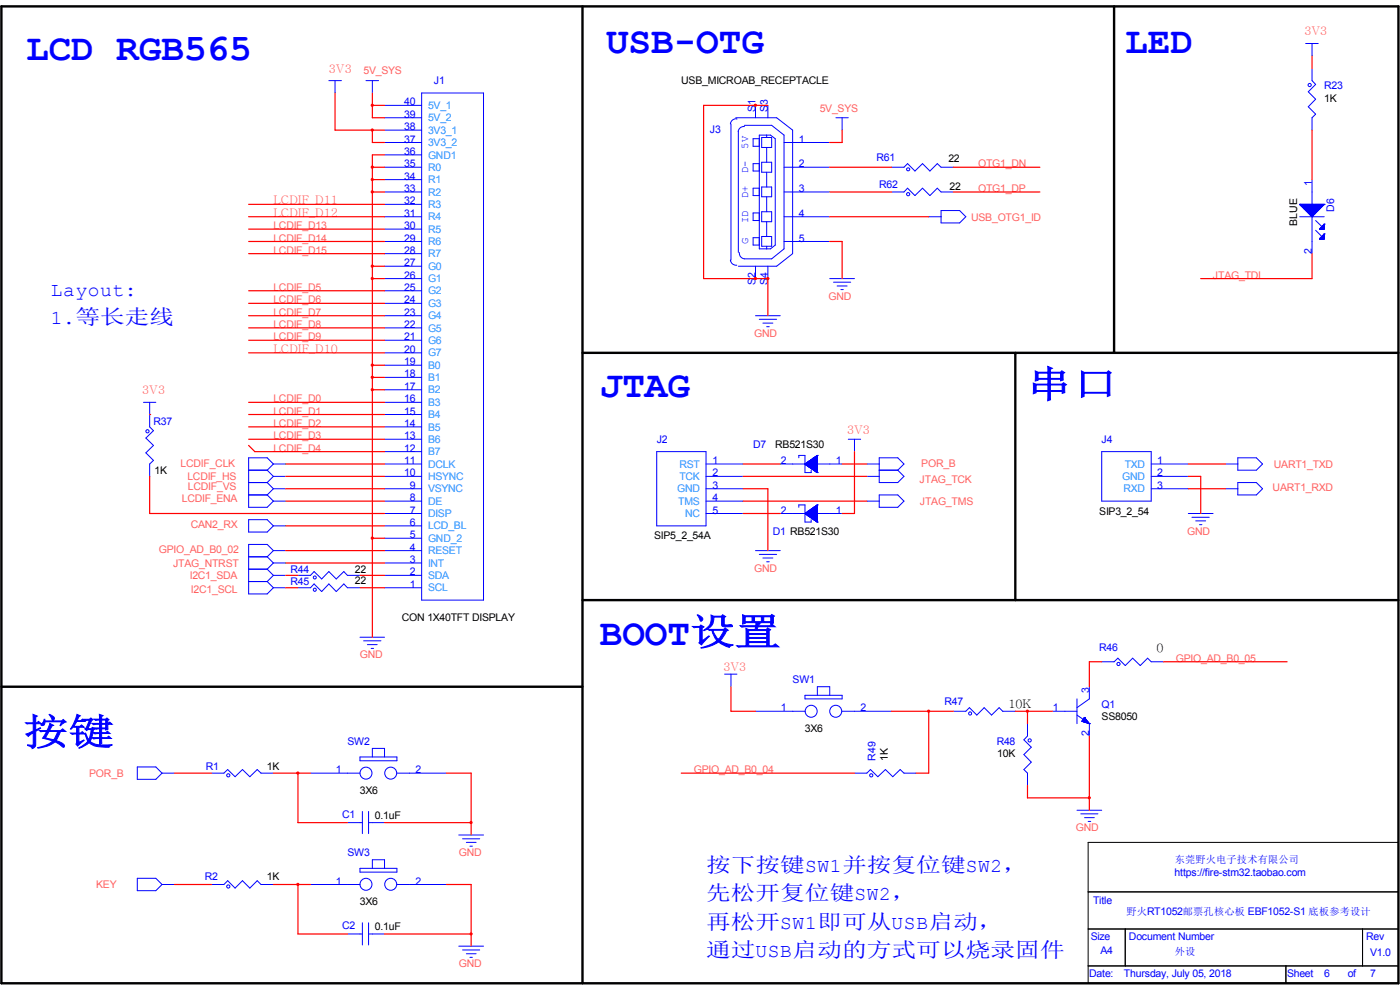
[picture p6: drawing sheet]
<svg xmlns="http://www.w3.org/2000/svg" width="297mm" height="210mm" viewBox="0 0 297 210" stroke-linecap="round" stroke-linejoin="round" font-family="sans-serif">
<g fill="none" stroke="#00f" stroke-width=".21">
<path d="M69.8 17.1h2.6M71.1 17.1v2.6M77.6 17.1h2.7M79 17.1v2.6M89.5 19.7h13.1v107.6h-13.1zM277 9.2h2.7M278.3 14.5v2.6l.8 .8-1.6 1.6 1.6 1.5-1.6 1.6 1.6 1.6-.8 .8v2.6M278.3 9.2v2.7M81.6 22.4h7.9M81.6 25h7.9M81.6 27.6h7.9M81.6 30.2h7.9"/>
<path d="M81.6 32.9h7.9M81.6 35.5h7.9M81.6 38.1h7.9M155.1 26.3v28.9M156.1 25h8.7l3.3 2.6v26.2l-3.3 2.7h-8.2M156.3 25.3a1.06 1.06 0 0 0-1.4 1M156.6 27.9v25.7M157.9 26.8h-.1a1.19 1.19 0 0 0-1.2 1.1M157.9 26.6h5.8l2.6 2.1v24.1l-2.6 2.1h-5.8a1.18 1.18 0 0 1-1-1.3h-.1M160.3 22.4v2.6M161.1 29.4h-1.3v1.6h1.3M161.1 34.7h-1.3v1.6h1.3"/>
<path d="M161.1 39.9h-1.3v1.6h1.3M161.1 28.7h2.3l1.1 .7v22.6l-1.1 .8h-2.3zM161.6 34.4h2.1v2.1h-2.1zM161.6 29.2h2.1v2.1h-2.1zM161.6 39.7h2.1v2h-2.1zM162.6 28.7v.5M162.6 31.3v3.1M162.6 36.5v3.2M162.9 22.4v2.6M166.3 30.2h9.7M166.3 35.5h9.7M177.3 25h2.7"/>
<path d="M178.6 25v2.6M189.1 35.5h2.7l.7-.8 1.6 1.6 1.6-1.6 1.6 1.6 1.5-1.6 .8 .8h2.6M278.3 38.1v15.7M81.6 40.7h7.9M81.6 43.3h7.9M81.6 46h7.9M81.6 48.6h7.9M81.6 51.2h7.9M81.6 53.8h7.9M81.6 59.1h7.9M81.6 56.5h7.9M155 55.2a1.11 1.11 0 0 0 1.3 1.1"/>
<path d="M160.3 56.5v2.6M161.1 45.2h-1.3v1.6h1.3M161.1 50.4h-1.3v1.6h1.3M161.6 44.9h2.1v2.1h-2.1zM161.6 50.2h2.1v2h-2.1zM162.6 41.7v3.2M162.6 47v3.2M162.6 52.2v.6M162.9 56.5v2.6M166.3 40.7h9.7M166.3 46h9.7M166.3 51.2h9.7"/>
<path d="M176 59.1h5.3M176.8 59.9h3.7M189.1 40.7h2.7l.7-.8 1.6 1.6 1.6-1.6 1.6 1.6 1.5-1.6 .8 .8h2.6M197 46h2.6M199.6 44.7h4l1.3 1.3-1.3 1.3h-4zM275.7 43.3h.1M275.7 43.3h5.2M275.7 46h5.2M275.7 43.3l2.6 2.7M275.8 43.3v.2h5v-.2M275.9 43.3l.1 .3h4.7v-.3M276 43.3v.3h4.6v-.3"/>
<path d="M276.1 43.3v.4h4.5v-.4M276.1 43.3v.5M276.2 43.3v.5h4.3v-.5M276.2 43.3v.6h4.2M276.3 43.3v.6h4.1v-.6M276.3 43.3v.7h4v-.7M276.4 43.3v.7h3.8v-.7M276.4 43.3v.8h3.8M276.5 43.3v.8h3.7v-.8M276.6 43.3v.9h3.4v-.9M276.6 43.3v1h3.4M276.7 43.3v1.1h3.3v-1.1"/>
<path d="M276.7 43.3v1.1M276.8 43.3v1.1h3.1v-1.1M276.9 43.3v1.2h2.9M276.9 43.3v1.2h2.8l.1-1.2M276.9 43.3v1.3h2.8v-1.3M277 43.3v1.4h2.7v-1.4M277.1 43.3v1.4h2.5M277.1 43.3v1.4h2.4l.1-1.4M277.2 43.3v1.5M277.2 43.3v1.6h2.2v-1.6M277.3 43.3v1.6h2.1M277.3 43.3v1.7h2l.1-1.7"/>
<path d="M277.4 43.3v1.7M277.5 43.3v1.8h1.7v-1.8M277.5 43.3v1.8h1.6M277.5 43.3v1.9h1.6v-1.9M277.6 43.3v2h1.5v-2M277.6 43.3v2h1.4v-2M277.7 43.3v2h1.3v-2M277.7 43.3v2.1h1.2v-2.1M277.8 43.3v2.1M277.8 43.3l.1 2.3h.8M278 43.3v2.3h.7v-2.3M278 43.3v2.3"/>
<path d="M278.1 43.3v2.4h.5v-2.4M278.1 43.3v2.5h.4M278.2 43.3v2.5h.3v-2.5M278.2 43.3v2.6h.2v-2.6M278.3 43.3v2.6h.1M278.3 46h.1M278.4 43.3v2.7M278.6 43.3v2.3M278.8 43.3v2.2h-1M278.8 43.3v2.1M279.1 46.8l1.3 1.2M279.1 48.9l1.3 1.3"/>
<path d="M279.3 43.3v1.7M279.5 43.3v1.5M279.9 48.6h.1M279.9 50.7h.1M279.9 43.3v1.1M280 50.6h.9M280.1 43.3v.9h-3.5M280.4 48.1h.5M280.4 50.2h.5M280.4 48v.6M280.4 50.2v.5M280.4 48h.5"/>
<path d="M280.5 50.1h.4M280.9 43.3l-5.1 .1M280.9 43.3h.1M280.9 47.5h.1M280.9 49.6h.1M280.9 47.5v1.1h-1M280.9 50.5h-.8v.2M280.9 43.3l-2.6 2.7M280.9 48.5h-.9v.1M280.9 50.6h-.9v.1M280.9 48.4h-.9v.2M280.9 50.5h-.9v.2"/>
<path d="M280.9 48.4h-.8v.2M280.9 48.3h-.7v.3M280.9 50.4h-.7v.3M280.9 48.2h-.7v.4M280.9 50.3h-.7v.4M280.9 48.2h-.6v.4M280.9 50.2h-.6v.5M280.9 48h-.4v.6M280.9 50.1h-.4v.6M280.9 48l-.3-.1v.7M280.9 50h-.3v.7M280.9 47.8h-.3v.8"/>
<path d="M280.9 47.8h-.2v.8M280.9 49.9h-.2v.8M280.9 47.8l-.1-.1v.9M280.9 49.8h-.1v.9M280.9 47.7l-.1 .9M280.9 49.7l-.1 1M280.9 47.6v1M280.9 49.7v1M280.9 49.6v1.1h-1M280.9 47.5l-1 1.1M280.9 49.6l-1 1.1M81.6 61.7h7.9"/>
<path d="M81.6 64.3h7.9M81.6 67h7.9M81.6 69.6h7.9M81.6 72.2h7.9M81.6 74.8h7.9M81.6 77.5h7.9M160.3 67h5.2M161.1 67.7h3.7M161.8 68.5h2.2M162.6 69.3h.6M177.6 60.7h2.1M178.4 61.4h.5"/>
<path d="M30.4 85.3h2.7M31.7 85.3v5.3l.9 .8-1.7 1.5 1.7 1.6-1.7 1.6 1.7 1.6-.9 .7v2.6M52.7 99.7h4M56.7 99.7l1.3 1.3M58 98.4h2.6M58 98.4l-1.3-1.3h-4v10.5h4l1.3-1.3M58 98.4l-1.3 1.3M81.6 80.1h7.9M81.6 82.7h7.9M81.6 85.3h7.9M81.6 87.9h7.9M81.6 90.6h7.9"/>
<path d="M81.6 93.2h7.9M81.6 95.8h7.9M81.6 98.4h7.9M139.3 95.8h10.5v15.7h-10.5zM149.8 98.4h7.8M165.5 98.4h13.1M169.5 97.1v-.5h1.3v3.6h1.3v-.5M170.8 98.4h.1M170.8 98.4l2.6 1.8M170.8 98.5h2.6M170.8 98.6h2.6M170.8 98.4v.1"/>
<path d="M170.9 98.6h2.5M170.9 98.4h2.5M170.9 98.3v.3M170.9 98.3h2.5M171 98.6h2.4M171 98.3v.3M171 98.7h2.4M171 98.3h2.4M171 98.2v.4M171.1 98.2h2.3M171.1 98.2v.5M171.2 98.2v.5"/>
<path d="M171.2 98.8h2.2M171.2 98.2h2.2M171.2 98.1v.6M171.2 98.1h2.2M171.2 98v.8M171.3 98.8h2.1M171.4 98.9h2M171.4 98v.8M171.4 98h2M171.4 98v.9M171.4 97.9v1.1h2M171.5 99h1.9"/>
<path d="M171.5 97.9v1.1M171.6 97.9h1.8M171.6 97.8v1.2M171.6 97.8v1.3h1.8M171.6 97.8h1.8M171.7 99.1h1.7M171.7 97.8v1.3M171.7 97.8h1.7M171.7 97.7v1.5h1.7M171.7 97.7h1.7M171.8 99.2h1.6M171.9 97.7v1.5"/>
<path d="M172 97.6v1.7h1.4M172 97.7h1.4M172 97.5v1.8h1.4M172 97.6h1.4M172 97.5v1.8M172.1 97.5h1.3M172.1 97.5v1.9h1.3M172.2 99.5h1.2M172.2 97.5v1.9M172.4 97.3v2.3M172.5 97.2v2.4h.9M172.5 97.3h.9"/>
<path d="M172.5 97.2v2.5h.9M172.5 97.2h.9M172.6 97.1v2.6h.8M172.6 97.2h.8M172.6 97.1v2.7h.8M172.6 97.1h.8M172.8 97v2.9h.6M172.8 97.1h.6M172.8 96.9v3h.6M172.8 97h.6M173 96.9l-.1 3h.5M173 96.9h.4"/>
<path d="M173 96.8v3.3M173.1 96.8v3.3h.3M173.1 96.8h.3M173.2 96.7v3.5M173.2 96.7v3.5h.2M173.3 96.7h.1M173.3 96.6v3.6M173.4 96.6v3.6M173.4 96.6h.1M173.4 96.6l-2.6 1.8M173.4 97.3h-1.1v2.2h1.1M173.4 98h-2.1v.8"/>
<path d="M173.4 97.7h-1.6v1.5M173.4 97.5h-1.1v2M173.4 96.9h-.5v3M180 93.2h2.6M181.3 93.2v2.6M183.9 98.4h2.6M186.5 99.7h4M186.5 97.1h4l1.3 1.3-1.3 1.3 1.3 1.3-1.3 1.4h-4zM233.7 95.8h10.5v10.5h-10.5zM244.2 98.4h7.9M260 98.4h2.6M262.6 97.1h3.9l1.3 1.3-1.3 1.3h-3.9z"/>
<path d="M52.7 110.2h4l1.3 1.3-1.3 1.4h-4zM52.7 105h4M52.7 102.4h4M52.7 118.1h4M56.7 102.4l1.3 1.3M56.7 105l1.3 1.3M56.7 118.1l1.3 1.3M58 101h2.6M58 103.7h2.6M58 106.3h2.6M58 111.5h2.6M58 116.8h2.6"/>
<path d="M58 119.4h2.6M58 103.7l-1.3 1.3M58 116.8l-1.3-1.3h-4v10.5h4l1.3-1.3M58 101l-1.3 1.4M58 116.8l-1.3 1.3M58 119.4l-1.3 1.3M81.6 108.9h7.9M81.6 101h7.9M81.6 103.7h7.9M81.6 106.3h7.9M81.6 111.5h7.9M81.6 114.2h7.9"/>
<path d="M81.6 116.8h7.9M81.6 119.4h7.9M149.8 108.9h7.8M149.8 101h7.8M149.8 103.7h7.8M149.8 106.3h7.8M160.3 116.8h5.2M161.1 117.6h3.7M161.8 118.4h2.2M162.6 119.2h.6M165.5 108.9h13.1M169.5 107.6v-.5h1.3v3.6h1.3v-.5"/>
<path d="M170.8 108.9h.1M170.8 108.9l2.6 1.8M170.8 109h2.6M170.8 108.9v.1M170.9 108.8v.2M170.9 109.1h2.5M170.9 108.9h2.5M170.9 108.8v.3M170.9 108.8h2.5M171 108.8v.3M171 109.1h2.4M171 108.7v.4"/>
<path d="M171 109.2h2.4M171 108.8h2.4M171.1 108.7v.5M171.1 108.7h2.3M171.2 108.7v.5M171.2 108.6v.6M171.2 109.3h2.2M171.2 108.7h2.2M171.2 108.6v.7M171.2 108.6h2.2M171.3 109.3h2.1M171.4 108.5v.8"/>
<path d="M171.4 109.4h2M171.4 108.5v.9M171.4 108.5h2M171.4 108.4v1.1h2M171.5 108.4v1.1M171.5 109.5h1.9M171.6 108.3v1.3h1.8M171.7 108.3v1.3M171.7 109.6h1.7M171.7 108.3h1.7M171.7 108.2v1.4M171.7 108.2h1.7"/>
<path d="M171.8 109.7h1.6M171.9 108.1v1.6M172 108.1v1.7h1.4M172 108.1h1.4M172 108v1.8h1.4M172 108v1.8M172.1 108h1.3M172.1 107.9v2h1.3M172.2 107.9v2M172.2 110h1.2M172.3 107.9v2.1M172.3 107.9h1.1"/>
<path d="M172.4 107.8v2.3M172.5 107.7v2.4h.9M172.5 107.8h.9M172.5 107.7v2.5h.9M172.5 107.7h.9M172.6 107.6v2.6h.8M172.6 107.7h.8M172.6 107.6v2.7M172.6 107.6h.8M172.8 107.5v2.9h.6M172.8 107.6h.6M172.8 107.4v3h.6"/>
<path d="M172.8 107.5h.6M173 107.4v3.1l.4-.1M173 107.4h.4M173 107.3v3.2M173.1 107.3v3.2h.3M173.1 100.1h.3M173.1 110.6h.3M173.1 107.3h.3M173.2 107.2v3.5M173.2 107.2h.2M173.2 107.2v3.5h.2M173.3 107.1v3.6"/>
<path d="M173.3 107.2h.1M173.4 107.1v3.6M173.4 107.1h.1M173.4 100.2h.1M173.4 110.7h.1M173.4 108.6h-2.1v.7M173.4 108.4l-1.8-.1v1.2M173.4 108.2h-1.6v1.4M173.4 107.8h-1.1v2.2h1.1M173.4 107.4h-.5v3M173.4 107.1l-2.6 1.8M183.9 101h2.6"/>
<path d="M183.9 106.3h2.6M186.5 105h4l1.3 1.3-1.3 1.3h-4zM244.2 101h7.9M244.2 103.7h7.9M252.1 108.9h5.2M252.9 109.7h3.6M253.7 110.5h2.1M254.5 111.3h.5M260 103.7h2.6M262.6 102.4h3.9l1.3 1.3-1.3 1.3h-3.9zM52.7 120.7h4M52.7 123.4h4"/>
<path d="M56.7 120.7l1.3 1.3M56.7 123.4l1.3 1.3M58 124.7h2.6M58 122h2.6M58 122l-1.3 1.4M63.2 124.7h2.7l.7-.8 1.6 1.6 1.6-1.6 1.5 1.6 1.6-1.6 .8 .8h2.7M63.2 122h2.7l.7-.8 1.6 1.6 1.6-1.6 1.5 1.6 1.6-1.6 .8 .8h2.7M76.4 135.2h5.2M77.1 135.9h3.7M77.9 136.7h2.1M78.7 137.5h.5M81.6 124.7h7.9"/>
<path d="M81.6 122h7.9M153.7 143h2.6M155.1 143v2.7M160.3 150.9h10.5M170.8 147.5h7.8v.8h-7.8zM173.4 147.5v-1.8h2.6v1.8M178.6 150.9h10.5M202.2 150.9h2.7l.8-.8 1.5 1.6 1.6-1.6 1.6 1.6 1.6-1.6 .7 .8h2.7M218 153.5v2.6l-.8 .8 1.6 1.6-1.6 1.6 1.6 1.6-1.6 1.5 .8 .8v2.6M223.2 150.9h5.3M228.5 151.7l2.6 1.8M228.5 148.3v5.2"/>
<path d="M229.5 153h.1M229.5 153l1.6 .5M229.5 153l1.3 .1v.3l.3 .1v2.6M229.5 153h1.2v.4M229.6 153h1v.3M229.6 152.9h1v.4h.4v.2M229.6 152.8h.9v.5M229.6 152.8v.2M229.7 152.8h.8M229.7 152.7v.3M229.7 152.7h.8M229.7 153.1v-.4h.7v.6"/>
<path d="M229.8 152.5v.6M229.9 153.2h.9v.2M229.9 152.6h.4v.6M229.9 152.5h.4M229.9 152.4v.7M229.9 152.4h.4l-.1 .8M229.9 152.4v.8M230 152.4h.2v.8M230 152.3v.9M230 152.3h.1v.9M230 152.2v1M230.1 152.3h.1"/>
<path d="M230.1 152.2h.1M230.1 152.2l1 1.3M230.1 152.2l-.6 .8M230.1 152.2v1h.8l-.1 .3M230.4 152.6v.7h.5M231 153.4v.1M231.1 153.5h.1M231.1 145.7v2.6l-2.6 1.8M233.7 140.4h2.6l.9-.8 1.5 1.6 1.6-1.6 1.6 1.6 1.6-1.6 .7 .8h2.6M29.1 162.7h4l1.3 1.3-1.3 1.3h-4zM34.4 164h2.6M44.9 164h2.6l.8-.8 1.6 1.6 1.5-1.6 1.6 1.6 1.6-1.6 .8 .8h2.6"/>
<path d="M65.9 164h10.5M73.7 174.5h3.2M76.4 160.6h7.8v.8h-7.8zM76.9 172.1v4.7M78.2 174.5h3.4M78.2 172.1v4.7M79 160.6v-1.8h2.6v1.8M84.2 164h10.5M97.3 177.1h5.3M98.1 177.9h3.7M98.9 178.7h2.1M99.7 179.5h.5"/>
<path d="M181.3 164h2.6l.8-.8 1.5 1.6 1.6-1.6 1.6 1.6 1.6-1.6 .8 .8h2.6M228.5 171.9h5.2M229.3 172.6h3.6M230.1 173.4h2.1M230.8 174.2h.6M29.1 186.3h4l1.3 1.3-1.3 1.3h-4zM34.4 187.6h2.6M44.9 187.6h2.6l.8-.8 1.6 1.6 1.5-1.6 1.6 1.6 1.6-1.6 .8 .8h2.6M65.9 187.6h10.5M73.7 198.1h3.2M76.4 184.2h7.8v.8h-7.8zM76.9 195.7v4.7"/>
<path d="M78.2 195.7v4.7M78.2 198.1h3.4M79 184.2v-1.8h2.6v1.8M84.2 187.6h10.5M97.3 200.7h5.3M98.1 201.5h3.7M98.9 202.3h2.1M99.7 203.1h.5"/>
<circle cx="277.8" cy="18" r=".34"/>
<circle cx="192.7" cy="35.9" r=".33"/>
<circle cx="192.7" cy="41.2" r=".34"/>
<circle cx="31.3" cy="91.5" r=".34"/>
<circle cx="66.8" cy="125.1" r=".33"/>
<circle cx="66.8" cy="122.5" r=".32"/>
<circle cx="172.1" cy="150.9" r="1.27"/>
<circle cx="177.3" cy="150.9" r="1.27"/>
<circle cx="205.8" cy="151.3" r=".33"/>
<circle cx="218.4" cy="157.1" r=".34"/>
<circle cx="237.3" cy="140.8" r=".34"/>
<circle cx="48.4" cy="164.5" r=".34"/>
<circle cx="77.6" cy="164" r="1.27"/>
<circle cx="82.9" cy="164" r="1.27"/>
<circle cx="184.8" cy="164.5" r=".34"/>
<circle cx="48.4" cy="188" r=".34"/>
<circle cx="77.6" cy="187.6" r="1.27"/>
<circle cx="82.9" cy="187.6" r="1.27"/>
</g>
<g fill="none" stroke="#f00" stroke-width=".25">
<path d="M71.1 19.7v7.9h10.5M79 19.7v5.3h2.6M278.3 11.9v2.6M79 27.6v2.6h2.6M79 35.5h2.6M79 38.1h2.6M79 22.4h2.6M81.6 32.9h-2.6v102.3M160.3 22.4h.1M162.9 22.4h-13.6v36.7h13.6M176 35.5h13.1M178.6 27.6v2.6h-2.6"/>
<path d="M202.2 35.5h18.4M278.3 27.6v10.5M52.7 53.8h28.9M52.7 51.2h28.9M52.7 48.6h28.9M52.7 46h28.9M52.7 43.3h28.9M79 40.7h2.6M79 56.5h2.6M79 59.1h2.6M160.3 59.1h.1M162.9 59.1h.1"/>
<path d="M162.9 59.1v7.9M176 51.2h2.6v7.9M176 46h21M176 40.7h13.1M202.2 40.7h18.4M278.3 53.8v5.3h-23.6M52.7 61.7h28.9M52.7 74.8h28.9M52.7 64.3h28.9M52.7 67h28.9M52.7 72.2h28.9M52.7 69.6h28.9"/>
<path d="M79 77.5h2.6M31.7 87.9h.1M52.7 85.3h28.9M52.7 87.9h28.9M52.7 90.6h28.9M52.7 93.2h28.9M52.7 94.5l1.4 1.3h27.5M60.6 98.4h21M79 80.1h2.6M79 82.7h2.6M157.6 98.4h7.9M178.6 98.4h5.3"/>
<path d="M181.3 95.8v13.1h-2.7M252.1 98.4h7.9M31.7 101v7.9h49.9M60.6 101h21M60.6 119.4h21M60.6 116.8h21M60.6 111.5h21M60.6 106.3h21M60.6 103.7h21M79 114.2h2.6M157.6 101h26.3M157.6 106.3h26.3"/>
<path d="M157.6 108.9h7.9M157.6 103.7h5.3v13.1M252.1 101h2.6v7.9M252.1 103.7h7.9M60.6 124.7h2.6M60.6 122h2.6M76.4 124.7h5.2M76.4 122h5.2M155.1 145.7v5.2h5.2M189.1 150.9h13.1M197 150.9v13.1h-2.6M215.4 150.9h7.8"/>
<path d="M218 150.9v2.6M231.1 156.1v15.8M233.7 140.4h-2.6v5.3M246.8 140.4h26.2M37 164h7.9M58 164h7.9M63.2 164v10.5h10.5M81.6 174.5h18.3M94.7 164h5.2v13.1M144.5 164h36.8M218 166.6v2.6h13.1M37 187.6h7.9"/>
<path d="M58 187.6h7.9M63.2 187.6v10.5h10.5M81.6 198.1h18.3M94.7 187.6h5.2v13.1"/>
</g>
<g fill="#f00" stroke="#f00" stroke-width=".21">
<circle cx="79" cy="35.5" r=".23"/>
<circle cx="79" cy="38.1" r=".23"/>
<circle cx="79" cy="80" r=".23"/>
<circle cx="79" cy="114.2" r=".23"/>
<circle cx="79" cy="40.7" r=".23"/>
<circle cx="79" cy="56.5" r=".23"/>
<circle cx="79" cy="59.1" r=".23"/>
<circle cx="79" cy="77.4" r=".23"/>
<circle cx="79" cy="82.7" r=".23"/>
<circle cx="79" cy="27.6" r=".23"/>
<circle cx="79" cy="22.3" r=".23"/>
<circle cx="197" cy="150.9" r=".23"/>
<circle cx="231.1" cy="169.2" r=".23"/>
<circle cx="218" cy="150.9" r=".23"/>
<circle cx="160.3" cy="22.3" r=".23"/>
<circle cx="160.3" cy="59.1" r=".23"/>
<circle cx="162.9" cy="59.1" r=".23"/>
<circle cx="99.9" cy="174.5" r=".23"/>
<circle cx="99.9" cy="198.1" r=".23"/>
<circle cx="63.2" cy="164" r=".23"/>
<circle cx="63.2" cy="187.6" r=".23"/>
</g>
<path d="M.3 1.4h296.4v207.2h-296.4zM123.6 1.4v207.2M236.3 1.4v73.4M123.6 74.8h173.1M215.4 74.8v52.5M123.6 127.3h173.1M.3 145.7h123.3" fill="none" stroke="#000" stroke-width=".51"/>
<path d="M230.8 178.7h65.9v29.9h-65.9zM230.8 189.2h65.9M230.8 197.1h65.9M238.7 197.1v7.8M289.1 197.1v7.8M230.8 204.9h65.9M272.8 204.9v3.7" fill="none" stroke="#000" stroke-width=".21"/>
<g font-size="8" fill="#00f">
<text x="128.6" y="11.3">USB-OTG</text>
<text x="238.7" y="11.3">LED</text>
<text x="5.5" y="12.7">LCD RGB565</text>
<text x="127.3" y="84.2">JTAG</text>
<text x="218" y="84.2">串口</text>
<text x="127.3" y="136.7">BOOT设置</text>
<text x="5" y="158">按键</text>
</g>
<g font-size="4.4" fill="#00f">
<text x="149.8" y="185">按下按键SW1并按复位键SW2，</text>
<text x="149.8" y="191">先松开复位键SW2，</text>
<text x="149.8" y="197.1">再松开SW1即可从USB启动，</text>
<text x="149.8" y="203.1">通过USB启动的方式可以烧录固件</text>
</g>
<g font-size="4.1" fill="#00f">
<text x="10.8" y="62.8">Layout:</text>
<text x="10.8" y="68.8">1.等长走线</text>
</g>
<g font-size="2.5" fill="#ff6060">
<text x="276.7" y="7.4">3V3</text>
<text x="69.8" y="15.5">3V3</text>
<text x="58" y="46">LCDIF_D12</text>
<text x="58" y="43.3">LCDIF_D11</text>
<text x="58" y="74.8">LCDIF_D10</text>
<text x="30.2" y="83.5">3V3</text>
<text x="179.7" y="92.1">3V3</text>
<text x="153.5" y="142.2">3V3</text>
</g>
<g font-size="2.5">
<text x="245.4" y="138.3">0</text>
<text x="213.9" y="150.2">10K</text>
</g>
<g font-size="2.2" fill="#ff6060">
<text x="77.1" y="15.8">5V_SYS</text>
<text x="173.9" y="23.7">5V_SYS</text>
<text x="207.5" y="35.5">OTG1_DN</text>
<text x="207.5" y="40.7">OTG1_DP</text>
<text x="206" y="46.8">USB_OTG1_ID</text>
<text x="58" y="53.8">LCDIF_D15</text>
<text x="58" y="51.2">LCDIF_D14</text>
<text x="58" y="48.6">LCDIF_D13</text>
<text x="257.3" y="59.1">JTAG_TDI</text>
<text x="58" y="61.7">LCDIF_D5</text>
<text x="58" y="64.4">LCDIF_D6</text>
<text x="175.8" y="63.6">GND</text>
<text x="58" y="67">LCDIF_D7</text>
<text x="58" y="69.6">LCDIF_D8</text>
<text x="160" y="71.4">GND</text>
<text x="58" y="72.2">LCDIF_D9</text>
<text x="58" y="85.4">LCDIF_D0</text>
<text x="58" y="87.9">LCDIF_D1</text>
<text x="58" y="90.6">LCDIF_D2</text>
<text x="58" y="93.2">LCDIF_D3</text>
<text x="58" y="95.8">LCDIF_D4</text>
<text x="38.3" y="99">LCDIF_CLK</text>
<text x="39.7" y="101.9">LCDIF_HS</text>
<text x="195.4" y="99">POR_B</text>
<text x="270.2" y="99.2">UART1_TXD</text>
<text x="38.6" y="106.6">LCDIF_ENA</text>
<text x="39.9" y="103.9">LCDIF_VS</text>
<text x="195.1" y="102.4">JTAG_TCK</text>
<text x="195.1" y="107.1">JTAG_TMS</text>
<text x="270" y="104.2">UART1_RXD</text>
<text x="40.5" y="112.1">CAN2_RX</text>
<text x="251.8" y="113.4">GND</text>
<text x="33.7" y="117.3">GPIO_AD_B0_02</text>
<text x="36.7" y="120.2">JTAG_NTRST</text>
<text x="40.3" y="122.8">I2C1_SDA</text>
<text x="40.5" y="125.7">I2C1_SCL</text>
<text x="160" y="121.2">GND</text>
<text x="76.4" y="139.6">GND</text>
<text x="249.5" y="140.4">GPIO_AD_B0_05</text>
<text x="18.9" y="164.8">POR_B</text>
<text x="147.2" y="164">GPIO_AD_B0_04</text>
<text x="228.2" y="176.3">GND</text>
<text x="97.3" y="181.6">GND</text>
<text x="20.4" y="188.4">KEY</text>
<text x="97.3" y="205.2">GND</text>
</g>
<g font-size="2.2" fill="#00f">
<text x="92.1" y="17.9">J1</text>
<text x="85.8" y="22.4">40</text>
<text x="160.3" y="23.7" transform="rotate(-90 160.3 23.7)">S1</text>
<text x="162.9" y="23.7" transform="rotate(-90 162.9 23.7)">S3</text>
<text x="280.9" y="19">R23</text>
<text x="85.8" y="25">39</text>
<text x="85.8" y="27.6">38</text>
<text x="150.6" y="28.2">J3</text>
<text x="85.8" y="30.2">37</text>
<text x="85.8" y="32.9">36</text>
<text x="85.8" y="35.5">35</text>
<text x="158.7" y="31.5" transform="rotate(-90 158.7 31.5)">5V</text>
<text x="169.4" y="30.2">1</text>
<text x="169.4" y="35.5">2</text>
<text x="186" y="34.2">R61</text>
<text x="85.8" y="38.1">34</text>
<text x="85.8" y="40.7">33</text>
<text x="158.7" y="36.8" transform="rotate(-90 158.7 36.8)">D-</text>
<text x="169.4" y="40.7">3</text>
<text x="186.5" y="39.9">R62</text>
<text x="278.3" y="39.4" transform="rotate(-90 278.3 39.4)">1</text>
<text x="85.8" y="43.4">32</text>
<text x="85.8" y="46">31</text>
<text x="158.7" y="47.3" transform="rotate(-90 158.7 47.3)">ID</text>
<text x="158.7" y="42" transform="rotate(-90 158.7 42)">D+</text>
<text x="169.4" y="46">4</text>
<text x="283.1" y="44.9" transform="rotate(-90 283.1 44.9)">D6</text>
<text x="85.8" y="48.6">30</text>
<text x="85.8" y="51.2">29</text>
<text x="85.8" y="53.8">28</text>
<text x="158.7" y="51.7" transform="rotate(-90 158.7 51.7)">G</text>
<text x="169.4" y="51.2">5</text>
<text x="278.3" y="53.8" transform="rotate(-90 278.3 53.8)">2</text>
<text x="85.8" y="59.1">26</text>
<text x="85.8" y="56.5">27</text>
<text x="85.8" y="61.7">25</text>
<text x="85.8" y="64.4">24</text>
<text x="160.3" y="60.5" transform="rotate(-90 160.3 60.5)">S2</text>
<text x="162.9" y="60.5" transform="rotate(-90 162.9 60.5)">S4</text>
<text x="85.8" y="67">23</text>
<text x="85.8" y="69.6">22</text>
<text x="85.8" y="72.2">21</text>
<text x="85.8" y="74.9">20</text>
<text x="85.8" y="77.5">19</text>
<text x="85.8" y="80.1">18</text>
<text x="85.8" y="82.7">17</text>
<text x="85.8" y="85.4">16</text>
<text x="85.8" y="87.9">15</text>
<text x="32.6" y="90">R37</text>
<text x="85.8" y="90.6">14</text>
<text x="85.8" y="93.2">13</text>
<text x="85.8" y="95.8">12</text>
<text x="139.3" y="94">J2</text>
<text x="159.8" y="95">D7</text>
<text x="233.7" y="94">J4</text>
<text x="85.8" y="98.4">11</text>
<text x="85.8" y="101.1">10</text>
<text x="151.1" y="98.4">1</text>
<text x="151.1" y="101.1">2</text>
<text x="165.6" y="98.4">2</text>
<text x="177.3" y="98.4">1</text>
<text x="245.5" y="98.4">1</text>
<text x="245.5" y="101.1">2</text>
<text x="86.9" y="103.7">9</text>
<text x="86.9" y="106.3">8</text>
<text x="151.1" y="103.7">3</text>
<text x="151.1" y="106.3">4</text>
<text x="245.5" y="103.7">3</text>
<text x="86.9" y="108.9">7</text>
<text x="86.9" y="111.6">6</text>
<text x="151.1" y="108.9">5</text>
<text x="163.9" y="113.4">D1 RB521S30</text>
<text x="165.6" y="108.9">2</text>
<text x="177.3" y="108.9">1</text>
<text x="86.9" y="114.2">5</text>
<text x="86.9" y="116.8">4</text>
<text x="86.9" y="119.4">3</text>
<text x="61.6" y="124.1">R45</text>
<text x="61.6" y="121.5">R44</text>
<text x="86.9" y="124.7">1</text>
<text x="86.9" y="122.1">2</text>
<text x="233.2" y="138">R46</text>
<text x="168.1" y="144.9">SW1</text>
<text x="200.4" y="149.6">R47</text>
<text x="231.1" y="146.9" transform="rotate(-90 231.1 146.9)">3</text>
<text x="165.6" y="150.9">1</text>
<text x="182.6" y="150.9">2</text>
<text x="223.3" y="150.9">1</text>
<text x="233.7" y="150.1">Q1</text>
<text x="73.7" y="158">SW2</text>
<text x="185.7" y="161.4" transform="rotate(-90 185.7 161.4)">R49</text>
<text x="211.4" y="158">R48</text>
<text x="231.1" y="156" transform="rotate(-90 231.1 156)">2</text>
<text x="43.7" y="163.2">R1</text>
<text x="71.2" y="164">1</text>
<text x="88.1" y="164">2</text>
<text x="72.6" y="173.4">C1</text>
<text x="73.7" y="181.6">SW3</text>
<text x="249.2" y="185.8">https://fire-stm32.taobao.com</text>
<text x="249.2" y="183.1">东莞野火电子技术有限公司</text>
<text x="43.4" y="186.6">R2</text>
<text x="71.2" y="187.6">1</text>
<text x="88.1" y="187.6">2</text>
<text x="231.9" y="191.8">Title</text>
<text x="72.6" y="197.1">C2</text>
<text x="239" y="194.2">野火RT1052邮票孔核心板 EBF1052-S1 底板参考设计</text>
<text x="231.4" y="199.4">Size</text>
<text x="233.5" y="202.3">A4</text>
<text x="239.5" y="199.4">Document Number</text>
<text x="249.2" y="202.6">外设</text>
<text x="289.8" y="199.4">Rev</text>
<text x="290.6" y="202.8">V1.0</text>
<text x="231.1" y="207.3">Date:</text>
<text x="238.4" y="207.3">Thursday, July 05, 2018</text>
<text x="273" y="207.3">Sheet</text>
<text x="280.9" y="207.3">6</text>
<text x="285.9" y="207.3">of</text>
<text x="290.6" y="207.3">7</text>
</g>
<g font-size="2.2">
<text x="144.5" y="17.9">USB_MICROAB_RECEPTACLE</text>
<text x="280.9" y="21.6">1K</text>
<text x="201.2" y="34.4">22</text>
<text x="201.5" y="40.2">22</text>
<text x="275.2" y="47.8" transform="rotate(-90 275.2 47.8)">BLUE</text>
<text x="164.5" y="95">RB521S30</text>
<text x="32.8" y="100.5">1K</text>
<text x="233.2" y="109.2">SIP3_2_54</text>
<text x="138.8" y="114.4">SIP5_2_54A</text>
<text x="75.3" y="123.9">22</text>
<text x="75.3" y="121.5">22</text>
<text x="85.3" y="131.7">CON 1X40TFT DISPLAY</text>
<text x="170.8" y="155.4">3X6</text>
<text x="233.7" y="152.7">SS8050</text>
<text x="188.3" y="161.4" transform="rotate(-90 188.3 161.4)">1K</text>
<text x="211.6" y="160.6">10K</text>
<text x="56.6" y="163.2">1K</text>
<text x="76.4" y="168.4">3X6</text>
<text x="79.5" y="173.7">0.1uF</text>
<text x="56.6" y="186.6">1K</text>
<text x="76.4" y="192.1">3X6</text>
<text x="79.5" y="197.3">0.1uF</text>
</g>
<g font-size="2.2" fill="#2291ff">
<text x="90.8" y="23.1">5V_1</text>
<text x="90.8" y="25.7">5V_2</text>
<text x="90.8" y="28.4">3V3_1</text>
<text x="90.8" y="31">3V3_2</text>
<text x="90.8" y="33.6">GND1</text>
<text x="90.8" y="36.2">R0</text>
<text x="90.8" y="38.9">R1</text>
<text x="90.8" y="41.5">R2</text>
<text x="90.8" y="44.1">R3</text>
<text x="90.8" y="46.7">R4</text>
<text x="90.8" y="49.4">R5</text>
<text x="90.8" y="52">R6</text>
<text x="90.8" y="54.6">R7</text>
<text x="90.8" y="59.9">G1</text>
<text x="90.8" y="57.2">G0</text>
<text x="90.8" y="62.4">G2</text>
<text x="90.8" y="65.1">G3</text>
<text x="90.8" y="67.7">G4</text>
<text x="90.8" y="70.3">G5</text>
<text x="90.8" y="72.9">G6</text>
<text x="90.8" y="75.6">G7</text>
<text x="90.8" y="78.2">B0</text>
<text x="90.8" y="80.8">B1</text>
<text x="90.8" y="83.4">B2</text>
<text x="90.8" y="86.1">B3</text>
<text x="90.8" y="88.7">B4</text>
<text x="90.8" y="91.3">B5</text>
<text x="90.8" y="93.9">B6</text>
<text x="90.8" y="96.6">B7</text>
<text x="90.8" y="99.2">DCLK</text>
<text x="90.8" y="101.8">HSYNC</text>
<text x="144.1" y="99.2">RST</text>
<text x="144.1" y="101.8">TCK</text>
<text x="238.1" y="101.8">GND</text>
<text x="238.6" y="99.2">TXD</text>
<text x="90.8" y="104.4">VSYNC</text>
<text x="90.8" y="107.1">DE</text>
<text x="143.6" y="104.4">GND</text>
<text x="143.9" y="107.1">TMS</text>
<text x="238.4" y="104.4">RXD</text>
<text x="90.8" y="109.7">DISP</text>
<text x="90.8" y="112.3">LCD_BL</text>
<text x="145.3" y="109.7">NC</text>
<text x="90.8" y="114.9">GND_2</text>
<text x="90.8" y="117.6">RESET</text>
<text x="90.8" y="120.2">INT</text>
<text x="90.8" y="125.4">SCL</text>
<text x="90.8" y="122.8">SDA</text>
</g>
</svg>
